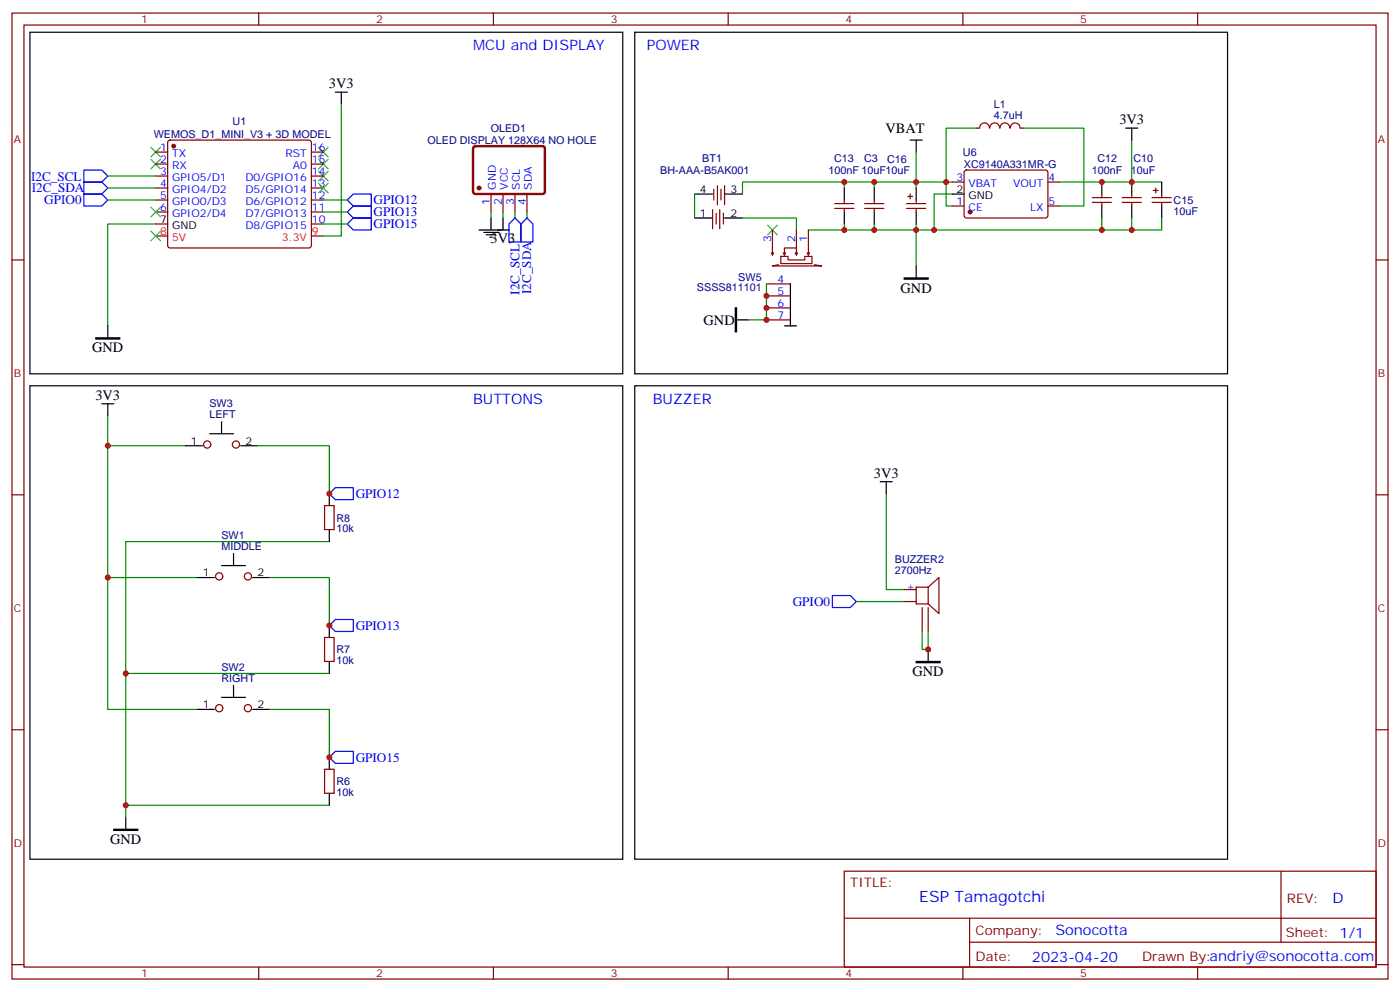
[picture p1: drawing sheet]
<svg xmlns="http://www.w3.org/2000/svg" width="412mm" height="292mm" viewBox="0 0 412 292" stroke-linecap="round" stroke-linejoin="round" font-family="sans-serif">
<g fill="none" stroke="#870000" stroke-width=".35">
<path d="M3.5 3.8h405.4v284.4h-405.4zM7.1 7.4h398.2v277.3h-398.2zM76.2 3.8v3.6M145.3 3.8v3.6M214.5 3.8v3.6M283.6 3.8v3.6M352.8 3.8v3.6M291.4 37.7a1.41 1.41 0 0 0-1.4-1.5 1.41 1.41 0 0 0-1.4 1.5h-1.1M291.6 37.7a1.41 1.41 0 0 1 1.4-1.5 1.41 1.41 0 0 1 1.4 1.5M294.6 37.7a1.41 1.41 0 0 1 1.4-1.5 1.41 1.41 0 0 1 1.4 1.5M297.6 37.7a1.41 1.41 0 0 1 1.4-1.5 1.41 1.41 0 0 1 1.5 1.5M300.6 37.7h1"/>
<path d="M45.9 44.8h3.5M45.9 48.3h3.5M45.9 51.8h3.5M45.9 55.4h3.5M45.9 58.9h3.5M49.6 41.4l.5-.2h40.9l.5 .2 .2 .5v30.7l-.7 .4-41.2-.1-.4-.6v-30.4zM91.7 44.8h3.5M91.7 48.3h3.5M91.7 51.8h3.5M91.7 55.4h3.5M91.7 58.9h3.5M210.3 55.7v3.2"/>
<path d="M211.3 54.6v5.7M212.4 55.7v3.2M213.4 54.6v5.7M245.9 59.9h5.6M248.7 58.9v1M254.7 59.9h5.6M257.5 58.9v1M267.1 59.9h5.6M267.4 57.8h1.4M268.1 57.1v1.4M269.9 58.9v1M280.5 53.6h3.5"/>
<path d="M284.2 50.3l.5-.2h23.5l.5 .7-.1 12.9-.6 .5-23.6-.1-.4-.6v-12.7zM308.7 53.6h3.5M321.7 58.2h5.7M321.7 59.6h5.7M324.6 57.1v1.1M324.6 59.6v1M330.6 58.2h5.6M330.6 59.6h5.6M333.4 57.1v1.1M333.4 59.6v1M339.4 58.2h5.6M339.4 59.6h5.6"/>
<path d="M339.7 56.1h1.4M340.4 55.4v1.4M342.2 57.1v1.1M342.2 59.6v1M3.5 76.5h3.6M45.9 62.4h3.5M45.9 65.9h3.5M45.9 69.5h3.5M91.7 62.4h3.5M91.7 65.9h3.5M91.7 69.5h3.5M209.9 61.7v5.6"/>
<path d="M211 62.8v3.1M212 61.7v5.6M213.1 62.8v3.1M227.2 74.4l.3 .7 .4-.7M227.5 67.7v7.1M229.3 77.9l-1.8 .4h14.5l-2.1-.4M230 75.5h2.1v1h5v-1h2.1v2.1h-9.2zM230.7 74.4l.4 .7 .3-.7M234.2 74.4l.4 .7 .3-.7M234.6 73h-3.5v1.8M234.6 67.7v7.1M237.8 74.4l.3 .7 .4-.7"/>
<path d="M238.1 67.7v7.1M245.9 61.3h5.6M248.7 61.3v1.1M254.7 61.3h5.6M257.5 61.3v1.1M267.1 61.3h5.6M269.9 61.3v1.1M280.5 60.6h3.5M308.7 60.6h3.5M405.3 76.5h3.6M225.8 83.6h7M225.8 87.1h7"/>
<path d="M225.8 90.6h7M225.8 94.2h7M3.5 145.7h3.6M95.6 148.8h2.8v7.1h-2.8zM405.3 145.7h3.6M266.3 173.5h3.6M266.3 177.1h3.6M271.6 178.8v7.1M273.4 172.8h-3.5v5h3.5M273.4 172.8l3.2-2.8v10.6l-3.2-2.8M273.4 172.8v5M273.4 178.8v7.1"/>
<path d="M95.6 187.6h2.8v7.1h-2.8zM3.5 214.8h3.6M405.3 214.8h3.6M95.6 226.4h2.8v7.1h-2.8zM248.7 256.4h156.6v28.3h-156.6zM377.3 256.5v20.8M248.7 270.3h156.5M285.6 277.3h119.6M285.6 270.3v14.1M3.5 284h3.6M76.2 284.7v3.5M145.3 284.7v3.5"/>
<path d="M214.5 284.7v3.5M283.6 284.7v3.5M352.8 284.7v3.5M405.3 284h3.6"/>
<circle cx="61" cy="130.8" r="1.06"/>
<circle cx="69.5" cy="130.8" r="1.06"/>
<circle cx="64.6" cy="169.7" r="1.06"/>
<circle cx="73" cy="169.7" r="1.06"/>
<circle cx="64.6" cy="208.5" r="1.06"/>
<circle cx="73" cy="208.5" r="1.06"/>
</g>
<g fill="none" stroke="#3c3" stroke-width=".35">
<path d="M44.4 43.4l2.9 2.8M44.4 46.9l2.9 2.8M47.3 43.4l-2.9 2.8M47.3 46.9l-2.9 2.8M93.8 50.4l2.9 2.8M93.8 46.9l2.9 2.8M93.8 43.4l2.9 2.8M93.8 53.9l2.9 2.9M96.7 50.4l-2.9 2.8M96.7 46.9l-2.9 2.8M96.7 43.4l-2.9 2.8M96.7 53.9l-2.9 2.9"/>
<path d="M44.4 61l2.9 2.8M44.4 68.1l2.9 2.8M47.3 61l-2.9 2.8M47.3 68.1l-2.9 2.8M226.1 66.3l2.9 2.8M229 66.3l-2.9 2.8"/>
</g>
<g fill="none" stroke="#008700" stroke-width=".35">
<path d="M100.5 30.7v38.8h-5.3M287.5 37.7h-8.8v22.9h1.8M301.6 37.7h17.7v22.9h-7.1M31.7 51.8h14.2M31.7 55.4h14.2M31.7 58.9h14.2M95.2 58.9h7.1M204.6 57.1v7.1M248.7 53.6v1.8M257.5 53.6v1.8M269.9 44.8v8.8h-51.2v3.5M280.5 57.1h-5.3v10.6h-37.1"/>
<path d="M280.5 53.6h-10.6v1.8M333.4 41.2v12.4h-21.2M333.4 53.6h8.8M45.9 65.9h-14.2v30M95.2 62.4h7.1M95.2 65.9h7.1M144.6 62.4v1.8M148.2 62.4v1.8M151.7 62.4v1.8M155.2 62.4v1.8M218.7 64.2h15.9v3.5M248.7 65.9v1.8"/>
<path d="M257.5 65.9v1.8M269.9 65.9v12.4M324.6 64.2v3.5M333.4 64.2v3.5h-58.2M342.2 64.2v3.5h-8.8M225.8 83.6v10.6h-5.3M31.7 122.4v8.8h23M31.7 131.2v38.8h26.5M75.8 131.2h21.2v14.1M97 159.4h-60v81.2M261.1 145.3v28.2h5.2M31.7 170v38.8h26.5"/>
<path d="M79.4 170h17.6v14.1M252.2 177.1h14.1M37 198.2h60M271.6 185.9v5.3h1.8v-5.3M79.4 208.8h17.6v14.1M37 237h60"/>
</g>
<path d="M28.2 99.4h7.1v.4h-7.1zM216.6 90.6h.4v7.1h-.4zM266.3 81.8h7.1v.4h-7.1zM269.9 194.7h7v.4h-7zM33.5 244.1h7.1v.3h-7.1z" fill="#000" stroke="#000" stroke-width=".35"/>
<g fill="none" stroke="#000" stroke-width=".35">
<path d="M8.8 9.5h174.6v100.5h-174.6zM187 9.5h174.6v100.5h-174.6zM98.8 27.1h3.5M100.5 27.1v3.6M331.6 37.7h3.5M333.4 37.7v3.5M204.6 57.1h5.3M213.4 57.1h5.3M248.7 55.4v3.5M257.5 55.4v3.5M268.1 41.2h3.5M269.9 41.2v3.6"/>
<path d="M269.9 55.4v3.5M280.5 57.1h3.5M324.6 53.6v3.5M333.4 53.6v3.5M342.2 53.6v3.5M141.1 67.7h8.8M142.5 68.4h4.6M143.2 69.1h2.5M144.3 69.8h.7M144.6 64.2v3.5M148.2 64.2v3.5M204.6 64.2h5.3"/>
<path d="M213.4 64.2h5.3M248.7 62.4v3.5M257.5 62.4v3.5M269.9 62.4v3.5M269.9 78.3v3.5M324.6 60.6v3.6M333.4 60.6v3.6M342.2 60.6v3.6M31.7 95.9v3.5M217 94.2h3.5M231.1 95.9h3.5M232.8 83.6v12.3"/>
<path d="M8.8 113.6h174.6v139.3h-174.6zM30 118.9h3.5M31.7 118.9v3.5M187 113.6h174.6v139.3h-174.6zM54.7 131.2h4.9M61.7 127.7h7.1M65.3 124.1v3.6M70.9 131.2h4.9M97 145.3v3.5M97 155.9v3.5M259.3 141.8h3.5M261.1 141.8v3.5"/>
<path d="M58.2 170h4.9M65.3 166.5h7M68.8 162.9v3.6M74.4 170h5M97 184.1v3.5M97 194.7v3.5M273.4 191.2v3.5M58.2 208.8h4.9M65.3 205.3h7M68.8 201.8v3.5M74.4 208.8h5M97 222.9v3.5"/>
<path d="M97 233.5v3.5M37 240.6v3.5"/>
</g>
<g fill="#870000" stroke="#870000" stroke-width=".35">
<circle cx="51.2" cy="43" r=".53"/>
<circle cx="141.1" cy="55.4" r=".53"/>
<circle cx="285.7" cy="62.4" r=".53"/>
</g>
<path d="M24.7 50.1h5.3l1.7 1.7-1.7 1.8h-5.3zM24.7 53.6h5.3l1.7 1.8-1.7 1.7h-5.3zM24.7 57.1h5.3l1.7 1.8-1.7 1.7h-5.3zM102.3 58.9l1.8-1.8h5.3v3.5h-5.3zM102.3 62.4l1.8-1.8h5.3v3.6h-5.3zM102.3 65.9l1.8-1.7h5.3v3.5h-5.3zM151.7 64.2l1.8 1.7v5.3h-3.6v-5.3zM155.2 64.2l1.8 1.7v5.3h-3.5v-5.3zM97 145.3l1.8-1.8h5.3v3.6h-5.3zM245.2 175.3h5.3l1.7 1.8-1.7 1.7h-5.3zM97 184.1l1.8-1.7h5.3v3.5h-5.3zM98.8 221.2h5.3v3.5h-5.3l-1.8-1.8z" fill="none" stroke="#00f" stroke-width=".35"/>
<path d="M139.6 43.2l.5-.2 20 .1 .4 .6-.1 13-.6 .4-20-.1-.5-.6v-12.7z" fill="none" stroke="#800000" stroke-width=".71"/>
<path d="M144.6 57.1v5.3M148.2 57.1v5.3M151.7 57.1v5.3M155.2 57.1v5.3" fill="none" stroke="#800000" stroke-width=".35"/>
<g fill="#c00">
<circle cx="31.8" cy="131.2" r=".88"/>
<circle cx="31.8" cy="170" r=".88"/>
<circle cx="37" cy="198.2" r=".88"/>
<circle cx="37" cy="237" r=".88"/>
<circle cx="97" cy="184.1" r=".88"/>
<circle cx="97" cy="145.3" r=".88"/>
<circle cx="97" cy="222.9" r=".88"/>
<circle cx="333.4" cy="67.7" r=".88"/>
<circle cx="248.7" cy="67.7" r=".88"/>
<circle cx="257.5" cy="67.7" r=".88"/>
<circle cx="257.5" cy="53.6" r=".88"/>
<circle cx="248.7" cy="53.6" r=".88"/>
<circle cx="275.2" cy="67.7" r=".88"/>
<circle cx="278.7" cy="53.6" r=".88"/>
<circle cx="269.9" cy="53.6" r=".88"/>
<circle cx="324.6" cy="67.7" r=".88"/>
<circle cx="324.6" cy="53.6" r=".88"/>
<circle cx="333.4" cy="53.6" r=".88"/>
<circle cx="269.9" cy="67.7" r=".88"/>
<circle cx="273.4" cy="191.2" r=".88"/>
<circle cx="225.8" cy="87.1" r=".88"/>
<circle cx="225.8" cy="90.6" r=".88"/>
<circle cx="225.8" cy="94.2" r=".88"/>
</g>
<text font-size="4.6" fill="#00f" x="270.8" y="265.5">ESP Tamagotchi</text>
<g font-size="4.2" fill="#00f">
<text x="139.3" y="14.8">MCU and DISPLAY</text>
<text x="190.5" y="14.8">POWER</text>
<text x="139.3" y="118.9">BUTTONS</text>
<text x="192.3" y="118.9">BUZZER</text>
<text x="392.5" y="265.7">D</text>
<text x="310.9" y="275.3">Sonocotta</text>
<text x="304" y="283.1">2023-04-20</text>
</g>
<g font-size="4.2">
<text x="96.9" y="25.9">3V3</text>
<text x="260.8" y="39.1">VBAT</text>
<text x="329.7" y="36.5">3V3</text>
<text x="144.5" y="71.6">3V3</text>
<text x="265.3" y="86.2">GND</text>
<text x="207.3" y="95.6">GND</text>
<text x="27.2" y="103.7">GND</text>
<text x="28.1" y="117.6">3V3</text>
<text x="257.4" y="140.6">3V3</text>
<text x="268.8" y="199.1">GND</text>
<text x="32.5" y="248.3">GND</text>
</g>
<g font-size="3.9" fill="#00f">
<text x="9.2" y="53.2">I2C_SCL</text>
<text x="9.3" y="56.6">I2C_SDA</text>
<text x="13" y="60.1">GPIO0</text>
<text x="110.1" y="60.1">GPIO12</text>
<text x="110.1" y="63.6">GPIO13</text>
<text x="110.1" y="67.1">GPIO15</text>
<text x="153" y="86.7" transform="rotate(-90 153 86.7)">I2C_SCL</text>
<text x="156.5" y="86.6" transform="rotate(-90 156.5 86.6)">I2C_SDA</text>
<text x="104.8" y="146.5">GPIO12</text>
<text x="233.5" y="178.3">GPIO0</text>
<text x="104.8" y="185.3">GPIO13</text>
<text x="104.8" y="224.3">GPIO15</text>
</g>
<g font-size="3.9" fill="#800">
<text x="250.5" y="261">TITLE:</text>
<text x="379.1" y="265.7">REV:</text>
<text x="287.4" y="275.2">Company:</text>
<text x="378.7" y="275.8">Sheet: 1/1</text>
<text x="287.4" y="282.9">Date:</text>
<text x="336.4" y="283">Drawn By:andriy@sonocotta.com</text>
</g>
<g font-size="3.2" fill="#800">
<text x="41.6" y="6.8">1</text>
<text x="110.8" y="6.8">2</text>
<text x="179.9" y="6.8">3</text>
<text x="249.1" y="6.8">4</text>
<text x="318.2" y="6.8">5</text>
<text x="4.1" y="41.9">A</text>
<text x="405.9" y="41.9">A</text>
<text x="4.1" y="111.1">B</text>
<text x="405.9" y="111.1">B</text>
<text x="4.1" y="180.2">C</text>
<text x="405.9" y="180.2">C</text>
<text x="4.1" y="249.4">D</text>
<text x="405.9" y="249.4">D</text>
<text x="41.6" y="287.7">1</text>
<text x="110.8" y="287.7">2</text>
<text x="179.9" y="287.7">3</text>
<text x="249.1" y="287.7">4</text>
<text x="318.2" y="287.7">5</text>
</g>
<g font-size="3.2" fill="#000080">
<text x="292.7" y="35.1">4.7uH</text>
<text x="292.7" y="31.9">L1</text>
<text x="45.3" y="40.6">WEMOS_D1_MINI_V3 + 3D MODEL</text>
<text x="68.5" y="36.8">U1</text>
<text x="144.5" y="38.8">OLED1</text>
<text x="125.9" y="42.4">OLED DISPLAY 128X64 NO HOLE</text>
<text x="206.9" y="47.6">BT1</text>
<text x="245.7" y="47.6">C13</text>
<text x="254.5" y="47.6">C3</text>
<text x="261.3" y="48">C16</text>
<text x="283.6" y="45.9">U6</text>
<text x="323.3" y="47.6">C12</text>
<text x="333.9" y="47.6">C10</text>
<text x="194.5" y="51.2">BH-AAA-B5AK001</text>
<text x="244" y="51.2">100nF 10uF10uF</text>
<text x="283.9" y="49.4">XC9140A331MR-G</text>
<text x="321.6" y="51.2">100nF</text>
<text x="333.1" y="51.2">10uF</text>
<text x="345.7" y="63.2">10uF</text>
<text x="345.7" y="60">C15</text>
<text x="217.5" y="82.6">SW5</text>
<text x="205.3" y="85.6">SSSS811101</text>
<text x="61.7" y="119.8">SW3</text>
<text x="61.7" y="123.1">LEFT</text>
<text x="99.1" y="153.5">R8</text>
<text x="65.2" y="161.9">MIDDLE</text>
<text x="65.2" y="158.7">SW1</text>
<text x="99.1" y="156.7">10k</text>
<text x="263.6" y="165.7">BUZZER2</text>
<text x="263.6" y="168.9">2700Hz</text>
<text x="65.2" y="197.5">SW2</text>
<text x="99.1" y="195.5">10k</text>
<text x="99.1" y="192.3">R7</text>
<text x="65.2" y="200.7">RIGHT</text>
<text x="99.1" y="231.1">R6</text>
<text x="99.1" y="234.3">10k</text>
</g>
<g font-size="3.2" fill="#00f">
<text x="47.2" y="44.4">1</text>
<text x="47.2" y="47.9">2</text>
<text x="50.7" y="46.2">TX</text>
<text x="84.1" y="46.2">RST</text>
<text x="91.9" y="47.9">15</text>
<text x="91.9" y="44.4">16</text>
<text x="47.2" y="51.5">3</text>
<text x="50.7" y="49.7">RX</text>
<text x="50.7" y="53.2">GPIO5/D1</text>
<text x="72.3" y="53.2">D0/GPIO16</text>
<text x="86.2" y="49.7">A0</text>
<text x="91.9" y="51.5">14</text>
<text x="281.8" y="53.2">3</text>
<text x="308.9" y="53.2">4</text>
<text x="47.2" y="55">4</text>
<text x="47.2" y="58.5">5</text>
<text x="50.7" y="56.8">GPIO4/D2</text>
<text x="72.3" y="56.8">D5/GPIO14</text>
<text x="91.9" y="58.5">12</text>
<text x="91.9" y="55">13</text>
<text x="146" y="55.8" transform="rotate(-90 146 55.8)">GND</text>
<text x="149.6" y="55.8" transform="rotate(-90 149.6 55.8)">VCC</text>
<text x="153.1" y="55.8" transform="rotate(-90 153.1 55.8)">SCL</text>
<text x="156.6" y="55.8" transform="rotate(-90 156.6 55.8)">SDA</text>
<text x="285.3" y="55">VBAT</text>
<text x="298.4" y="55">VOUT</text>
<text x="47.2" y="62.1">6</text>
<text x="50.7" y="60.3">GPIO0/D3</text>
<text x="50.7" y="63.8">GPIO2/D4</text>
<text x="72.3" y="63.8">D7/GPIO13</text>
<text x="72.3" y="60.3">D6/GPIO12</text>
<text x="91.9" y="65.6">10</text>
<text x="91.9" y="62.1">11</text>
<text x="144.3" y="60.4" transform="rotate(-90 144.3 60.4)">1</text>
<text x="147.8" y="60.4" transform="rotate(-90 147.8 60.4)">2</text>
<text x="151.3" y="60.4" transform="rotate(-90 151.3 60.4)">3</text>
<text x="154.9" y="60.4" transform="rotate(-90 154.9 60.4)">4</text>
<text x="281.8" y="60.3">1</text>
<text x="285.3" y="62.1">CE</text>
<text x="303.4" y="62.1">LX</text>
<text x="308.9" y="60.3">5</text>
<text x="72.3" y="67.3">D8/GPIO15</text>
<text x="227.2" y="71.2" transform="rotate(-90 227.2 71.2)">3</text>
<text x="234.2" y="71.2" transform="rotate(-90 234.2 71.2)">2</text>
<text x="237.8" y="71.2" transform="rotate(-90 237.8 71.2)">1</text>
<text x="229.1" y="83.2">4</text>
<text x="229.1" y="86.7">5</text>
<text x="229.1" y="90.3">6</text>
<text x="229.1" y="93.8">7</text>
<text x="267.1" y="173.5">+</text>
</g>
<g font-size="3.2">
<text x="206.1" y="56.8">4</text>
<text x="215.2" y="56.8">3</text>
<text x="281.8" y="56.8">2</text>
<text x="285.3" y="58.5">GND</text>
<text x="47.2" y="65.6">7</text>
<text x="206.1" y="63.8">1</text>
<text x="215.2" y="63.8">2</text>
<text x="50.7" y="67.3">GND</text>
<text x="56.2" y="130.8">1</text>
<text x="72.3" y="130.8">2</text>
<text x="59.7" y="169.7">1</text>
<text x="75.8" y="169.7">2</text>
<text x="59.7" y="208.5">1</text>
<text x="75.8" y="208.5">2</text>
</g>
<g font-size="3.2" fill="#f00">
<text x="47.2" y="69.1">8</text>
<text x="50.7" y="70.9">5V</text>
<text x="83.1" y="70.9">3.3V</text>
<text x="91.9" y="69.1">9</text>
</g>
</svg>
